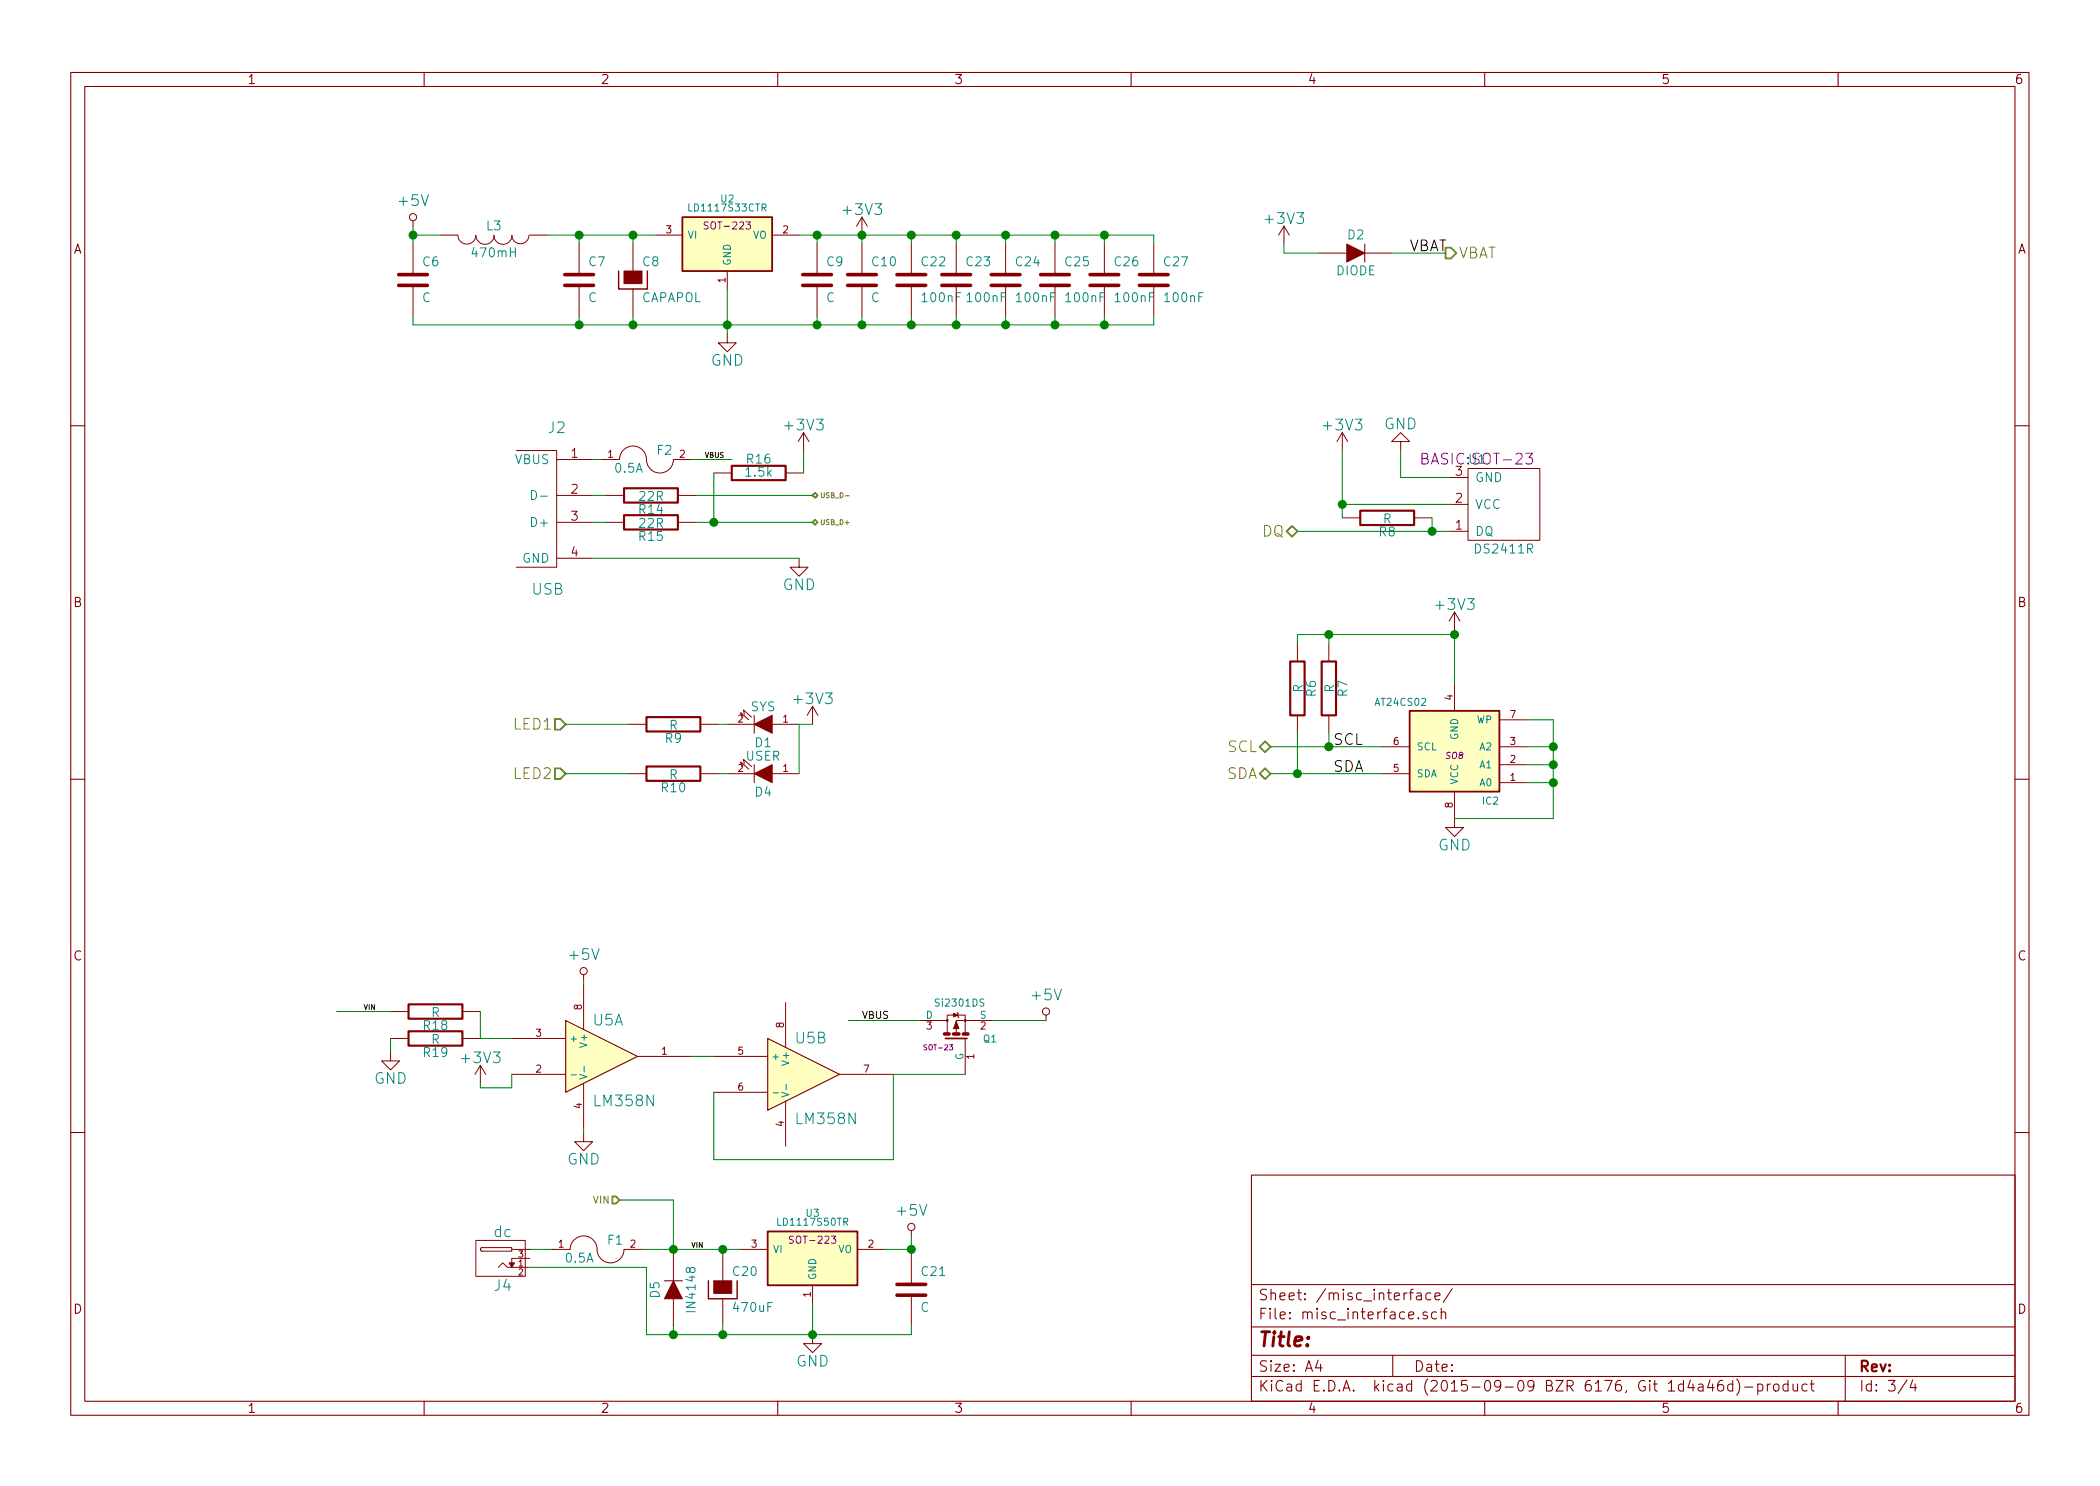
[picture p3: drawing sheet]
<svg xmlns="http://www.w3.org/2000/svg" width="297mm" height="210mm" viewBox="0 0 297 210" stroke-linecap="round" stroke-linejoin="round" font-family="sans-serif">
<g fill="none" stroke="#840000" stroke-width=".15">
<path d="M10 10.3h277v189.9h-277zM12 12.2h273v186.1h-273zM60 10.3v1.9M110 10.3v1.9M160 10.3v1.9M210 10.3v1.9M260 10.3v1.9M193 34.5v2.6M10 60.2h2M285 60.2h2M10 110.3h2M285 110.3h2"/>
<path d="M80 144.4l10.2 5.1-10.2 5.1zM108.6 146.9l10.1 5.1-10.1 5.1zM10 160.2h2M177 166.3h108v32h-108zM285 160.2h2M60 198.3v1.9M94 181.2h2.5M110 198.3v1.9M160 198.3v1.9M177 194.8h108M177 191.8h108M177 187.8h108"/>
<path d="M177 181.8h108M186.4 192.5l-.3 1h.9M186.8 193v1M197 191.8v3M200.4 183l.2-.1 .4 .1v.9M200.6 186.5h.1l-.1 .1v-.1v.1M201 183.3l-.4 .1-.3 .2 .1 .2 .2 .1 .4-.1M201.9 185.7a.37 .37 0 0 0-.6 .1v.1a.54 .54 0 0 0 .6 .3v.1v.2l-.2 .1-.4-.1M202.4 183l-.4-.1-.3 .3 .1 .6 .2 .1 .4-.1M203 183.4l.7-.1-.1-.3-.4-.1-.2 .2v.7l.2 .1 .4-.1M203.2 185.7l-.4-.1-.3 .3 .1 .6 .2 .1 .4-.1M203.9 185.7a.38 .38 0 0 1 .6 .1v.8"/>
<path d="M203.9 185.1v1.5M205.4 182.3l-1.3 2M210 198.3v1.9M240.3 195.9l.1-.1 .4 .1 .1 .9M240.9 196.2l-.5 .1-.2 .2 .1 .2 .1 .1 .5-.1M241.9 195.2l-.4 1.1h1M242.2 195.8v1M243.7 195.3a.59 .59 0 0 0-.7 .7v.7l.2 .1h.3l.2-.1 .1-.5-.1-.2-.5-.1-.2 .3M245.1 195.9l-.4-.1-.3 .3v.6l.3 .1 .4-.1M245.1 195.3v1.5M245.6 195.1a1.71 1.71 0 0 1 0 2.3M246.8 196.3h1.1"/>
<path d="M248.6 195.9a.48 .48 0 0 1 .7 .1l.1 .1-.1 .6a.48 .48 0 0 1-.7 0M248.6 195.8v1.5M250 195.8v1M250.4 195.8l-.3 .1-.1 .2M250.9 196a.41 .41 0 0 1 .7 .1v.4a.41 .41 0 0 1-.4 .3 .41 .41 0 0 1-.3-.3zM252.9 195.9l-.4-.1-.3 .3 .1 .6 .2 .1 .4-.1M252.9 195.3v1.5M253.6 195.8l.1 .9a.4 .4 0 0 0 .6 0M254.3 195.8v1M255.6 195.9l-.4-.1-.3 .3 .1 .6 .2 .1 .4-.1M256.1 195.8h.5M256.3 195.3v1.3l.2 .2h.1"/>
<path d="M260 198.3v1.9M261 191.8v6.5M269.7 195.2l-1.2 2M270.5 195.2l-.3 1.1h.9M270.9 195.8v1"/>
</g>
<g fill="#840000" stroke="#840000" stroke-width=".14">
<path d="M190.5 34.5l2.5 1.3-2.5 1.3z"/>
<path d="M106.7 102.5l2.5-1.3v2.6z"/>
<path d="M106.7 109.5l2.5-1.3v2.5z"/>
<path d="M88.3 38.3h2.5v1.8h-2.5z"/>
<path d="M72 178.7h.8l-.4 .6z"/>
<path d="M101 181.2h2.5v1.8h-2.5z"/>
<path d="M95.2 181.2l1.3 2.6h-2.5z"/>
<path d="M135.3 144.5l.3 1h-.7z"/>
<path d="M134.9 143.4l.6 .2-.6 .3z"/>
</g>
<g fill="none" stroke="#840000" stroke-width=".14">
<path d="M58.4 31.2v.8M58.4 34.5v4.4M62.2 33.3h2.6M64.8 33.3a1.27 1.27 0 0 0 1.2 1.2 1.27 1.27 0 0 0 1.3-1.2 1.3 1.3 0 0 0 1.3 1.3 1.3 1.3 0 0 0 1.3-1.3M69.8 33.3a1.3 1.3 0 0 0 1.3 1.3 1.3 1.3 0 0 0 1.3-1.3M72.4 33.3a1.22 1.22 0 0 0 1.2 1.2 1.22 1.22 0 0 0 1.2-1.2M74.9 33.3h2.6M81.9 34.5v4.4M89.5 34.5v3.8M92.7 33.3h3.8M102.9 38.3v2.6M109.2 33.3h3.8"/>
<path d="M115.6 34.5v4.4M121.9 30.7l-.7 1.3M121.9 30.7v2.6M121.9 34.5v4.4M121.9 30.7l.8 1.3M128.9 34.5v4.4M135.3 34.5v4.4M142.2 34.5v4.4M149.2 34.5v4.4M156.2 34.5v4.4M163.2 34.5v4.4M181.6 32l-.8 1.3"/>
<path d="M181.6 32v2.5M181.6 32l.8 1.3M186.7 35.8h3.8M193 35.8h3.8M58.4 40.4v4.3M81.9 40.4v4.3M89.5 40.9v3.8M102.9 47.2v1.3h1.2l-1.2 1.3-1.3-1.3h1.3M115.6 40.4v4.3M121.9 40.4v4.3M128.9 40.4v4.3M135.3 40.4v4.3"/>
<path d="M142.2 40.4v4.3M149.2 40.4v4.3M156.2 40.4v4.3M163.2 40.4v4.3M73 63.7h5.7v16.6h-5.7M78.7 65h5.1M78.7 70.1h5.1M78.7 73.9h5.1M78.7 79h5.1M85.1 65h2.5a1.93 1.93 0 0 1 2.1-1.9 1.93 1.93 0 0 1 1.8 2.2 1.91 1.91 0 0 0 2 1.6 1.91 1.91 0 0 0 1.7-1.9h2.6M85.7 70.1h2.6M85.7 73.9h2.6"/>
<path d="M95.9 70.1h2.5M95.9 73.9h2.5M101 66.9h2.5M111.1 66.9h2.6M113 79v1.3h1.3l-1.3 1.2-1.2-1.2h1.2M113.7 61.2l-.8 1.3M113.7 61.2v2.5M113.7 61.2l.7 1.3M189.9 61.2l-.8 1.3M189.9 61.2v2.5M189.9 61.2l.7 1.3M189.9 73.3h2.5"/>
<path d="M198.1 62.5h1.3l-1.3-1.3-1.3 1.3h1.3v1.2M200 73.3h2.6M205.1 75.2h2.5M205.1 71.4h2.5M205.1 67.6h2.5M207.6 66.3h10.2v10.1h-10.2zM114.9 99.9l-.7 1.3M114.9 99.9v2.6M114.9 99.9l.8 1.3M183.5 91.1v2.5M188 91.1v2.5M205.7 86.6v2.5"/>
<path d="M205.7 96.8v3.8M205.7 86.6l-.7 1.3M205.7 86.6l.8 1.3M88.9 109.5h2.5M88.9 102.5h2.5M99.1 109.5h2.5M99.1 102.5h2.5M102.9 109.5h3.8M102.9 102.5h3.8M104.9 101.5l-.1-.7 1.1 1M104.9 108.5l-.1-.7 1.1 1M105.3 101.1l-.1-.6 1.1 1"/>
<path d="M105.3 108.1l-.1-.7 1.1 1.1M106.7 101.2v2.6M106.7 108.2v2.5M109.2 109.5h3.8M109.2 102.5h3.8M183.5 101.2v2.6M188 101.2v2.6M195.6 105.7h3.8M195.6 109.5h3.8M205.7 112v5.1h1.3l-1.3 1.3-1.2-1.3h1.2M212.1 110.7h3.8M212.1 108.2h3.8"/>
<path d="M212.1 105.7h3.8M212.1 101.8h3.8M82.5 137.9v.8M82.5 139.3v6.4M55.2 148.8v1.3h1.3l-1.3 1.3-1.2-1.3h1.2M55.2 146.9h2.6M55.2 143.1h2.6M65.4 146.9h2.5M65.4 143.1h2.5M67.9 150.7l-.7 1.3M67.9 150.7v2.6M67.9 150.7l.8 1.3"/>
<path d="M72.4 152h7.6M72.4 146.9h7.6M82.5 153.3v6.3M90.2 149.5h7.6M101 149.5h7.6M101 154.6h7.6M111.1 141.9v6.3M111.1 155.8v6.4M118.7 152h7.7M130.2 144.4h3.8v1.8M134 144.4v-.8h2.5v.8h-1.2v1.8M135.4 143.3l.1 .1v.5l.1 .1"/>
<path d="M136.5 146.9v5.1M140.3 144.4h-3.8v1.8M148 143.6v.8M67.3 175.5h7v5.1h-7zM68 176.7l.1-.2h4.3v.5h-4.3l-.2-.1zM70.5 179.3l.6-.6 .7 .6h3.1M72.4 176.8h2.5M74.9 178h-2.5v.7M78.1 176.8h2.5a1.93 1.93 0 0 1 2.1-1.9 1.93 1.93 0 0 1 1.8 2.2 1.91 1.91 0 0 0 2 1.6 1.91 1.91 0 0 0 1.8-1.9h2.5M82.5 160.3v1.2h1.3l-1.3 1.3-1.2-1.3h1.2M95.2 177.4v3.8M102.2 177.4v3.8"/>
<path d="M104.8 176.8h3.8M121.3 176.8h3.8M128.9 174.1v.8M128.9 177.4v4.3M95.2 183.8v3.8M102.2 183.8v3.8M114.9 188.8v1.3h1.3l-1.3 1.3-1.2-1.3h1.2M114.9 181.9v2.5M128.9 183.3v4.3"/>
<circle cx="58.4" cy="30.7" r=".51"/>
<circle cx="82.6" cy="137.4" r=".51"/>
<circle cx="134" cy="144.4" r=".13"/>
<circle cx="136.5" cy="144.4" r=".13"/>
<circle cx="148" cy="143.1" r=".51"/>
<circle cx="128.9" cy="173.6" r=".51"/>
</g>
<path d="M88.3 69.1h7.6v2h-7.6zM88.3 72.9h7.6v2h-7.6zM103.5 65.9h7.6v2h-7.6zM192.4 72.3h7.6v2h-7.6zM182.5 93.6h2v7.6h-2zM186.9 93.6h2.1v7.6h-2.1zM91.4 101.5h7.7v2h-7.7zM91.4 108.5h7.7v2h-7.7zM57.8 145.9h7.6v2h-7.6zM57.8 142.1h7.6v2h-7.6z" fill="none" stroke="#840000" stroke-width=".3"/>
<g fill="#ffffc2" stroke="#ffffc2" stroke-width=".14">
<path d="M199.4 100.6h12.7v11.4h-12.7z"/>
<path d="M96.5 30.7h12.7v7.6h-12.7z"/>
<path d="M108.6 174.2h12.7v7.7h-12.7z"/>
<path d="M80 144.4l10.2 5.1-10.2 5.1z"/>
<path d="M108.6 146.9l10.1 5.1-10.1 5.1z"/>
</g>
<path d="M96.5 30.7h12.7v7.6h-12.7zM199.4 100.6h12.7v11.4h-12.7zM133.7 146.9h3.1M108.6 174.2h12.7v7.7h-12.7z" fill="none" stroke="#840000" stroke-width=".25"/>
<path d="M75.2 69.4a.66 .66 0 0 1 .7 .4 .66 .66 0 0 1-.2 .8l-.5 .1zM76.5 70.2h.9M80.8 152.1h.7M82 152l1 .3-1 .4M82.6 150.9v.8M109.3 154.6h.8M110.6 154.6l1 .3-1 .3M111.2 153.4v.8" fill="none" stroke="#008484" stroke-width=".14"/>
<g fill="none" stroke="#840000" stroke-width=".51">
<path d="M56.4 38.9h4.1M79.9 38.9h4M113.5 38.9h4.1M119.9 38.9h4.1M126.9 38.9h4M133.2 38.9h4.1M140.2 38.9h4.1M147.2 38.9h4.1M154.2 38.9h4M161.2 38.9h4M56.4 40.4h4.1M79.9 40.4h4"/>
<path d="M113.5 40.4h4.1M119.9 40.4h4.1M126.9 40.4h4M133.2 40.4h4.1M140.2 40.4h4.1M147.2 40.4h4.1M154.2 40.4h4M161.2 40.4h4M133.6 146.3h.6M134.9 146.3h.7M136.3 146.3h.6M126.9 183.3h4"/>
<path d="M126.9 181.7h4"/>
</g>
<path d="M87.5 38.3v2.6h4.1v-2.6M100.2 181.2v2.6h4.1v-2.6" fill="none" stroke="#840000" stroke-width=".2"/>
<path d="M204.5 35h.7l.8 .8-.8 .8h-.7zM114.9 73.9l.4-.3 .3 .3-.3 .4zM115.3 69.7l.3 .4-.3 .4-.4-.4zM182 75.2l.8-.8 .7 .8-.7 .7zM78.5 101.7h.7l.8 .8-.8 .7h-.7zM78.5 108.7h.7l.8 .8-.8 .7h-.7zM178.2 105.7l.7-.8 .8 .8-.8 .7zM178.2 109.5l.7-.8 .8 .8-.8 .7zM86.6 169.3h.5l.5 .5-.5 .5h-.5z" fill="none" stroke="#848400" stroke-width=".25"/>
<path d="M119.6 70.1h.5" fill="none" stroke="#848400" stroke-width=".14"/>
<g fill="none" stroke="#008400" stroke-width=".14">
<path d="M58.4 32v2.5M58.4 33.3h3.8M77.5 33.3h15.2M81.9 33.3v1.2M89.5 33.3v1.2M113 33.3h50.2v1.2M115.6 33.3v1.2M121.9 33.3v1.2M128.9 33.3v1.2M135.3 33.3v1.2M142.2 33.3v1.2M149.2 33.3v1.2"/>
<path d="M156.2 33.3v1.2M181.6 34.5v1.3h5.1M196.8 35.8h7.7M58.4 44.7v1.3h104.8v-1.3M81.9 44.7v1.3M89.5 44.7v1.3M102.9 40.9v6.3M115.6 44.7v1.3M121.9 44.7v1.3M128.9 44.7v1.3M135.3 44.7v1.3M142.2 44.7v1.3"/>
<path d="M149.2 44.7v1.3M156.2 44.7v1.3M83.8 70.1h1.9M83.8 73.9h1.9M83.8 79h29.2M83.8 65h1.3M97.8 65h5.7M98.4 70.1h16.5M98.4 73.9h16.5M101 66.9v7M113.7 63.7v3.2M183.5 75.2h21.6"/>
<path d="M189.9 71.4h15.2M189.9 63.7v9.6M198.1 63.7v3.9h7M202.6 73.3v1.9M188 89.8v1.3M205.7 89.1v7.7M205.7 89.8h-22.2v1.3M80 109.5h8.9M80 102.5h8.9M101.6 109.5h1.3M101.6 102.5h1.3M114.9 102.5h-1.9v7"/>
<path d="M179.7 105.7h15.9M179.7 109.5h15.9M183.5 103.8v5.7M215.9 101.8h3.8v14h-14M215.9 105.7h3.8M215.9 108.2h3.8M215.9 110.7h3.8M82.5 138.7v.6M47.6 143.1h7.6M55.2 146.9v1.9M67.9 143.1v3.8h4.5M72.4 152v1.9h-4.5v-.6"/>
<path d="M82.5 159.6v.7M97.8 149.5h3.2M120 144.4h10.2M136.5 152h-10.1v12.1h-25.4v-9.5M140.3 144.4h7.7M74.9 176.8h3.2M74.9 179.3h16.5v9.5h37.5v-1.2M87.6 169.8h7.6v7.6M90.8 176.8h14M102.2 176.8v.6M125.1 176.8h3.8M128.9 174.9v2.5"/>
<path d="M95.2 187.6v1.2M102.2 187.6v1.2M114.9 184.4v4.4"/>
</g>
<g fill="#008400" stroke="#008400" stroke-width=".25">
<circle cx="219.7" cy="105.7" r=".51"/>
<circle cx="219.7" cy="108.2" r=".51"/>
<circle cx="219.7" cy="110.7" r=".51"/>
<circle cx="101" cy="73.9" r=".51"/>
<circle cx="188" cy="105.7" r=".51"/>
<circle cx="183.5" cy="109.5" r=".51"/>
<circle cx="102.2" cy="176.8" r=".51"/>
<circle cx="114.9" cy="188.8" r=".51"/>
<circle cx="102.2" cy="188.8" r=".51"/>
<circle cx="128.9" cy="176.8" r=".51"/>
<circle cx="95.3" cy="176.8" r=".51"/>
<circle cx="95.2" cy="188.8" r=".51"/>
<circle cx="188" cy="89.8" r=".51"/>
<circle cx="205.7" cy="89.8" r=".51"/>
<circle cx="156.2" cy="33.3" r=".51"/>
<circle cx="149.2" cy="33.3" r=".51"/>
<circle cx="142.2" cy="33.3" r=".51"/>
<circle cx="135.3" cy="33.3" r=".51"/>
<circle cx="128.9" cy="33.3" r=".51"/>
<circle cx="128.9" cy="46" r=".51"/>
<circle cx="135.3" cy="46" r=".51"/>
<circle cx="142.2" cy="46" r=".51"/>
<circle cx="149.2" cy="46" r=".51"/>
<circle cx="156.2" cy="46" r=".51"/>
<circle cx="121.9" cy="46" r=".51"/>
<circle cx="81.9" cy="46" r=".51"/>
<circle cx="89.5" cy="46" r=".51"/>
<circle cx="115.6" cy="46" r=".51"/>
<circle cx="121.9" cy="33.3" r=".51"/>
<circle cx="58.4" cy="33.3" r=".51"/>
<circle cx="81.9" cy="33.3" r=".51"/>
<circle cx="89.5" cy="33.3" r=".51"/>
<circle cx="102.9" cy="46" r=".51"/>
<circle cx="115.6" cy="33.3" r=".51"/>
<circle cx="202.6" cy="75.2" r=".51"/>
<circle cx="189.9" cy="71.4" r=".51"/>
</g>
<path d="M215.8 64.1h1l-.5 .6a.44 .44 0 0 1 .5 .3v.4l-.2 .2-.6 .1-.2-.2" fill="none" stroke="#840084" stroke-width=".14"/>
<text font-size="2.8" fill="#840000" x="178" y="190.5">Title:</text>
<g font-size="2.1" fill="#008484">
<text x="56.5" y="29.2">+5V</text>
<text x="119.4" y="30.4">+3V3</text>
<text x="179.1" y="31.7">+3V3</text>
<text x="100.5" y="51.8">GND</text>
<text x="77.6" y="61.3">J2</text>
<text x="111.2" y="60.9">+3V3</text>
<text x="187.4" y="60.9">+3V3</text>
<text x="195.7" y="60.8">GND</text>
<text x="110.7" y="83.5">GND</text>
<text x="75.2" y="84.1">USB</text>
<text x="203.3" y="86.3">+3V3</text>
<text x="112.4" y="99.6">+3V3</text>
<text x="203.4" y="120.3">GND</text>
<text x="80.6" y="135.8">+5V</text>
<text x="146" y="141.5">+5V</text>
<text x="83.9" y="145.1">U5A</text>
<text x="112.6" y="147.6">U5B</text>
<text x="52.9" y="153.4">GND</text>
<text x="65.5" y="150.4">+3V3</text>
<text x="84.2" y="156.5">LM358N</text>
<text x="112.8" y="159.1">LM358N</text>
<text x="80.2" y="164.8">GND</text>
<text x="127" y="172">+5V</text>
<text x="69.8" y="175.1">dc</text>
<text x="69.9" y="182.7">J4</text>
<text x="112.6" y="193.4">GND</text>
</g>
<g font-size="2.1">
<text x="199.4" y="35.6">VBAT</text>
<text x="188.6" y="109.2">SDA</text>
</g>
<g font-size="2.1" fill="#848400">
<text x="206.3" y="36.6">VBAT</text>
<text x="178.5" y="75.9">DQ</text>
<text x="72.7" y="103.2">LED1</text>
<text x="173.6" y="106.4">SCL</text>
<text x="72.7" y="110.2">LED2</text>
<text x="173.4" y="110.2">SDA</text>
</g>
<text font-size="2.1" fill="#840084" x="201.5" y="65.7">BASIC:SOT-23</text>
<text font-size="2.1" fill="#008400" x="188.6" y="105.4">SCL</text>
<g font-size="2.1" fill="#840000">
<text x="178" y="184">Sheet: /misc_interface/</text>
<text x="178" y="186.7">File: misc_interface.sch</text>
<text x="178" y="196.9">KiCad E.D.A. kicad (2015-09-09 BZR 6176, Git 1d4a46d)-product</text>
<text x="178" y="194.1">Size: A4</text>
<text x="200" y="194.1">Date:</text>
<text x="263" y="194.1">Rev:</text>
<text x="263" y="196.9">Id: 3/4</text>
</g>
<g font-size="1.8" fill="#840000">
<text x="35" y="11.9">1</text>
<text x="85" y="11.9">2</text>
<text x="135" y="11.9">3</text>
<text x="185" y="11.9">4</text>
<text x="235" y="11.9">5</text>
<text x="285" y="11.9">6</text>
<text x="10.4" y="35.9">A</text>
<text x="285.4" y="35.9">A</text>
<text x="80.8" y="64.8">1</text>
<text x="80.8" y="69.8">2</text>
<text x="205.9" y="71.1">2</text>
<text x="205.9" y="67.3">3</text>
<text x="80.8" y="73.7">3</text>
<text x="205.9" y="74.9">1</text>
<text x="80.8" y="78.7">4</text>
<text x="10.4" y="85.9">B</text>
<text x="285.4" y="85.9">B</text>
<text x="10.4" y="135.9">C</text>
<text x="285.4" y="135.9">C</text>
<text x="10.4" y="185.9">D</text>
<text x="285.4" y="185.9">D</text>
<text x="35" y="199.9">1</text>
<text x="85" y="199.9">2</text>
<text x="135" y="199.9">3</text>
<text x="185" y="199.9">4</text>
<text x="235" y="199.9">5</text>
<text x="285" y="199.9">6</text>
</g>
<g font-size="1.8" fill="#008484">
<text x="68.8" y="32.6">L3</text>
<text x="190.7" y="33.9">D2</text>
<text x="59.8" y="37.7">C6</text>
<text x="67" y="36.4">470mH</text>
<text x="83.3" y="37.7">C7</text>
<text x="90.9" y="37.7">C8</text>
<text x="117" y="37.7">C9</text>
<text x="123.4" y="37.7">C10</text>
<text x="130.4" y="37.7">C22</text>
<text x="136.8" y="37.7">C23</text>
<text x="143.7" y="37.7">C24</text>
<text x="150.7" y="37.7">C25</text>
<text x="157.7" y="37.7">C26</text>
<text x="164.7" y="37.7">C27</text>
<text x="189" y="38.9">DIODE</text>
<text x="59.7" y="42.7">C</text>
<text x="83.2" y="42.7">C</text>
<text x="90.7" y="42.7">CAPAPOL</text>
<text x="116.8" y="42.7">C</text>
<text x="123.2" y="42.7">C</text>
<text x="130.6" y="42.7">100nF</text>
<text x="136.9" y="42.7">100nF</text>
<text x="143.9" y="42.7">100nF</text>
<text x="150.9" y="42.7">100nF</text>
<text x="157.9" y="42.7">100nF</text>
<text x="164.9" y="42.7">100nF</text>
<text x="72.8" y="65.7">VBUS</text>
<text x="93" y="64.3">F2</text>
<text x="105.7" y="65.6">R16</text>
<text x="87" y="66.9">0.5A</text>
<text x="90.5" y="70.9">22R</text>
<text x="105.6" y="67.4">1.5k</text>
<text x="208.7" y="68.2">GND</text>
<text x="75.4" y="74.5">D+</text>
<text x="90.4" y="72.7">R14</text>
<text x="90.4" y="76.5">R15</text>
<text x="90.5" y="74.7">22R</text>
<text x="195.1" y="75.9">R8</text>
<text x="195.6" y="74">R</text>
<text x="208.7" y="75.8">DQ</text>
<text x="208.7" y="72">VCC</text>
<text x="73.8" y="79.6">GND</text>
<text x="208.9" y="78.3">DS2411R</text>
<text x="106.2" y="100.6">SYS</text>
<text x="184.3" y="98" transform="rotate(-90 184.3 98)">R</text>
<text x="186.1" y="98.5" transform="rotate(-90 186.1 98.5)">R6</text>
<text x="188.7" y="98" transform="rotate(-90 188.7 98)">R</text>
<text x="190.6" y="98.5" transform="rotate(-90 190.6 98.5)">R7</text>
<text x="94.1" y="105.1">R9</text>
<text x="94.6" y="103.2">R</text>
<text x="105.5" y="107.6">USER</text>
<text x="106.8" y="105.7">D1</text>
<text x="93.6" y="112.1">R10</text>
<text x="94.6" y="110.2">R</text>
<text x="106.8" y="112.7">D4</text>
<text x="61" y="143.9">R</text>
<text x="60" y="149.5">R19</text>
<text x="60" y="145.7">R18</text>
<text x="61" y="147.7">R</text>
<text x="80.1" y="178.6">0.5A</text>
<text x="86" y="176.1">F1</text>
<text x="93.3" y="183.6" transform="rotate(-90 93.3 183.6)">D5</text>
<text x="98.4" y="185.3" transform="rotate(-90 98.4 185.3)">IN4148</text>
<text x="103.7" y="180.5">C20</text>
<text x="103.9" y="185.6">470uF</text>
<text x="130.2" y="185.6">C</text>
<text x="130.4" y="180.5">C21</text>
</g>
<text font-size="1.8" fill="#840084" x="207.8" y="65.6">U1</text>
<g font-size="1.4" fill="#008484">
<text x="97.6" y="29.9">LD1117S33CTR</text>
<text x="102" y="28.6">U2</text>
<text x="97.3" y="33.8">VI</text>
<text x="106.4" y="33.8">VO</text>
<text x="103.4" y="37.6" transform="rotate(-90 103.4 37.6)">GND</text>
<text x="194.6" y="99.9">AT24CS02</text>
<text x="200.4" y="106.2">SCL</text>
<text x="206.2" y="104.7" transform="rotate(-90 206.2 104.7)">GND</text>
<text x="208.8" y="102.4">WP</text>
<text x="209.3" y="106.2">A2</text>
<text x="200.4" y="110">SDA</text>
<text x="206.2" y="111" transform="rotate(-90 206.2 111)">VCC</text>
<text x="209.3" y="111.2">A0</text>
<text x="209.3" y="108.7">A1</text>
<text x="209.7" y="113.8">IC2</text>
<text x="132.5" y="142.4">Si2301DS</text>
<text x="80.5" y="147.4">+</text>
<text x="83.1" y="147.9" transform="rotate(-90 83.1 147.9)">V+</text>
<text x="109.1" y="150">+</text>
<text x="130.9" y="144.1">D</text>
<text x="138.6" y="144.1">S</text>
<text x="139.1" y="147.5">Q1</text>
<text x="111.6" y="150.5" transform="rotate(-90 111.6 150.5)">V+</text>
<text x="136.3" y="150" transform="rotate(-90 136.3 150)">G</text>
<text x="110.2" y="173.4">LD1117S50TR</text>
<text x="114" y="172.2">U3</text>
<text x="109.3" y="177.3">VI</text>
<text x="118.5" y="177.3">VO</text>
<text x="115.4" y="181.1" transform="rotate(-90 115.4 181.1)">GND</text>
</g>
<g font-size="1.4" fill="#840000">
<text x="94.2" y="33">3</text>
<text x="110.7" y="33">2</text>
<text x="102.6" y="40" transform="rotate(-90 102.6 40)">1</text>
<text x="86" y="64.8">1</text>
<text x="96.1" y="64.8">2</text>
<text x="205.5" y="99.1" transform="rotate(-90 205.5 99.1)">4</text>
<text x="213.6" y="101.6">7</text>
<text x="104.4" y="102.2">2</text>
<text x="110.7" y="102.2">1</text>
<text x="197.1" y="105.4">6</text>
<text x="213.6" y="107.9">2</text>
<text x="213.6" y="105.4">3</text>
<text x="104.4" y="109.2">2</text>
<text x="110.7" y="109.2">1</text>
<text x="197.1" y="109.2">5</text>
<text x="213.6" y="110.5">1</text>
<text x="205.5" y="114.3" transform="rotate(-90 205.5 114.3)">8</text>
<text x="82.3" y="142.9" transform="rotate(-90 82.3 142.9)">8</text>
<text x="75.8" y="146.7">3</text>
<text x="93.6" y="149.2">1</text>
<text x="104.4" y="149.2">5</text>
<text x="110.9" y="145.4" transform="rotate(-90 110.9 145.4)">8</text>
<text x="131.1" y="145.7">3</text>
<text x="137.8" y="149.9" transform="rotate(-90 137.8 149.9)">1</text>
<text x="138.7" y="145.7">2</text>
<text x="75.8" y="151.8">2</text>
<text x="104.4" y="154.3">6</text>
<text x="122.2" y="151.8">7</text>
<text x="82.3" y="156.8" transform="rotate(-90 82.3 156.8)">4</text>
<text x="110.9" y="159.4" transform="rotate(-90 110.9 159.4)">4</text>
<text x="79" y="176.5">1</text>
<text x="89.2" y="176.5">2</text>
<text x="106.3" y="176.5">3</text>
<text x="122.8" y="176.5">2</text>
<text x="114.7" y="183.5" transform="rotate(-90 114.7 183.5)">1</text>
</g>
<g font-size="1.4" fill="#840084">
<text x="100" y="32.5">SOT-223</text>
<text x="112.1" y="176">SOT-223</text>
</g>
<text font-size="1.4" x="121.9" y="144.1">VBUS</text>
<text font-size="1.4" fill="#848400" x="83.9" y="170.3">VIN</text>
<text font-size="1.2" fill="#840084" x="204.5" y="107.4">SO8</text>
<g font-size="1.2" fill="#840000">
<text x="73.3" y="179.2">1</text>
<text x="73.3" y="177.9">3</text>
<text x="73.3" y="180.5">2</text>
</g>
<g font-size="1">
<text x="99.7" y="64.8">VBUS</text>
<text x="51.4" y="142.9">VIN</text>
<text x="97.8" y="176.5">VIN</text>
</g>
<g font-size="1" fill="#848400">
<text x="116" y="70.5">USB_D-</text>
<text x="116" y="74.3">USB_D+</text>
</g>
<text font-size="1" fill="#840084" x="130.9" y="148.6">SOT-23</text>
</svg>
